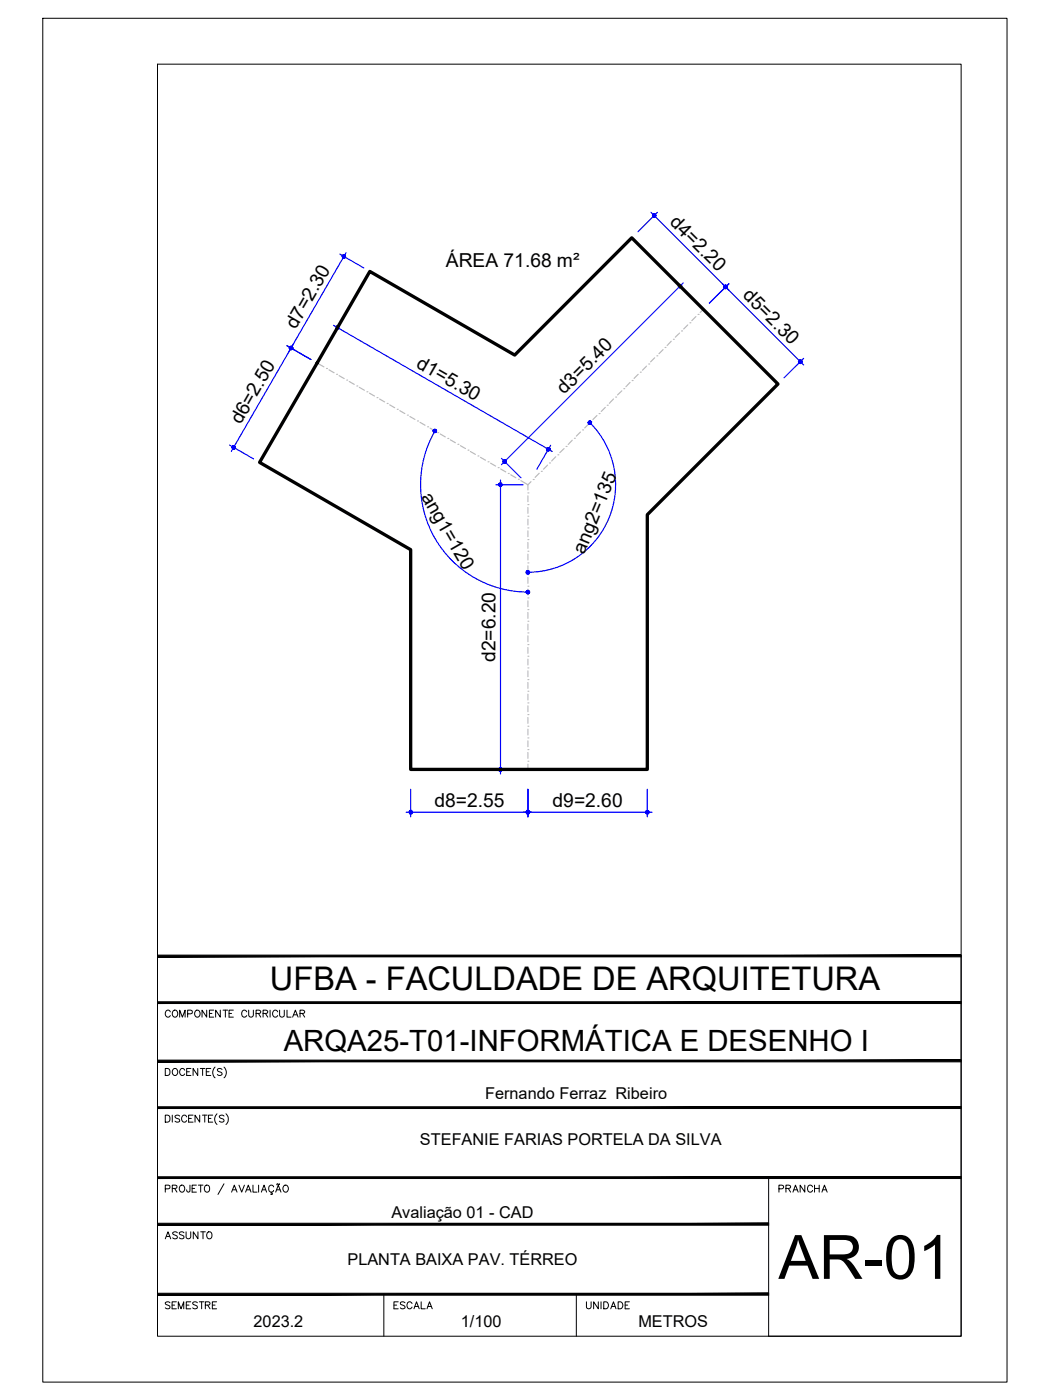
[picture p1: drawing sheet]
<svg xmlns="http://www.w3.org/2000/svg" width="229mm" height="305mm" viewBox="0 0 229 305" stroke-linecap="round" stroke-linejoin="round" font-family="sans-serif">
<!-- layer: ARQ_EIXO CINZA 04 -->
<g fill="none" stroke="#bababa" stroke-width=".25">
<path d="M69 79l1.5 .9M140.8 79.7l-.9 .9M141.2 79.2h.1M142.5 77.9l-.9 .9M143 77.5h.1M144.4 76.1l-.9 .9M144.8 75.6h.1M146.1 74.3l-.9 .9M146.6 73.9h.1M148 72.5l-1 .9M148.4 72.1h.1M149.7 70.7l-.9 .9"/>
<path d="M150.2 70.3h.1M151.5 68.9l-.9 .9M152 68.5h.1M153.1 67.4l-.7 .6M71.1 80.2h.1M71.6 80.5l1.1 .7M73.3 81.5h.1M73.8 81.8l1.1 .6M75.5 82.8h.1M76 83.1l1.1 .6M77.7 84h.1M78.2 84.3l1.1 .7"/>
<path d="M79.9 85.3h.1M80.4 85.6l1.1 .6M82.1 86.6h.1M82.6 86.9l1.1 .6M84.3 87.8h.1M84.8 88.1l1.1 .7M86.5 89.1h.1M87 89.4l1.1 .6M88.7 90.4h.1M89.2 90.7l1.1 .6M90.9 91.7h.1M91.4 91.9l1.1 .7"/>
<path d="M93.1 92.9h.1M93.6 93.2l1.1 .7M95.3 94.2h.1M95.8 94.5l1.1 .6M97.5 95.5h.1M98 95.8l1.1 .6M99.7 96.7h.1M100.2 97l1.1 .7M101.9 98h.1M102.4 98.3l1.1 .6M104.1 99.3h.1M104.6 99.6l1.1 .6"/>
<path d="M121 99.4l-.9 1M121.5 99h.1M122.8 97.7l-.9 .9M123.2 97.2h.1M124.6 95.8l-.9 1M125.1 95.4h.1M126.4 94.1l-.9 .9M126.8 93.6h.1M128.2 92.3l-.9 .9M128.7 91.8h.1M130 90.5l-.9 .9M130.4 90h.1"/>
<path d="M131.8 88.7l-.9 .9M132.2 88.2h.1M133.6 86.9l-.9 .9M134 86.4h.1M135.4 85.1l-.9 .9M135.8 84.6h.1M137.2 83.3l-.9 .9M137.6 82.8h.1M138.9 81.5l-.9 .9M139.4 81h.1M106.3 100.5h.1M106.8 100.8l1.1 .7"/>
<path d="M108.5 101.8h.1M109 102.1l1.1 .6M110.7 103.1h.1M111.2 103.4l1.1 .6M112.9 104.4h.1M113.4 104.6l1.5 .9M114.9 117.5h.1M114.9 114.9h.1M114.9 112.4h.1M114.9 109.9h.1M114.9 107.3h.1M114.9 108v1.2"/>
<path d="M114.9 110.5v1.3M114.9 113v1.3M114.9 115.6v1.2M114.9 118.1v1.3M115.6 104.9l-.7 .6v1.2M116.1 104.4h.1M117.4 103l-.9 .9M117.9 102.6h.1M119.2 101.3l-.9 .9M119.6 100.8h.1M114.9 137.8h.1M114.9 135.3h.1"/>
<path d="M114.9 132.7h.1M114.9 130.2h.1M114.9 127.6h.1M114.9 125.1h.1M114.9 122.6h.1M114.9 120h.1M114.9 120.7v1.2M114.9 123.2v1.3M114.9 125.7v1.3M114.9 128.3v1.2M114.9 130.8v1.3M114.9 133.4v1.2"/>
<path d="M114.9 135.9v1.3M114.9 138.4v1.3M114.9 158.1h.1M114.9 155.6h.1M114.9 153h.1M114.9 150.5h.1M114.9 148h.1M114.9 145.4h.1M114.9 142.9h.1M114.9 140.3h.1M114.9 141v1.2M114.9 143.5v1.3"/>
<path d="M114.9 146.1v1.2M114.9 148.6v1.3M114.9 151.1v1.3M114.9 153.7v1.2M114.9 156.2v1.3M114.9 158.8v1.2M114.9 165.7h.1M114.9 163.2h.1M114.9 160.7h.1M114.9 161.3v1.3M114.9 163.8v1.3M114.9 166.4v1.1"/>
</g>
<!-- layer: COTA AZUL -->
<g fill="none" stroke="#00f" stroke-width=".25">
<path d="M74 55.3l5.2 3M75.4 55l-12.5 21.6M141.7 46.2l17 17M143.1 46.2l-4.2 4.3M62.5 75.3l5.2 3M63.9 74.9l-13.5 23.4M72.6 70.8l47.6 27.5M74 70.4l-3 5.2M147.4 61.6l4.2 4.2M148.8 61.6l-39.6 39.6M157.3 61.8l17.7 17.7M158.7 61.8l-4.3 4.2"/>
<path d="M175 78l-4.3 4.3M50 96.9l5.2 3M94.7 93.8a23.4 23.4 0 0 0 20.3 35.1M109.2 99.8l4.2 4.2M119.9 96.9l-3 5.3M128.4 92a19.1 19.1 0 0 1 4.2 20.8 19.1 19.1 0 0 1-17.6 11.8M107.9 105.5h6M109 104.5v64M88.4 176.8h53.5M89.4 171.8v6M107.9 167.5h6M114.9 171.8v6"/>
<path d="M140.9 171.8v6"/>
</g>
<!-- layer: 0 -->
<g fill="#00f" stroke="#00f" stroke-width=".22">
<path d="M73.2 71.1l-.1 .2h.4zM73.1 71.3h.4l-.3 .2zM73.2 71.5l.1 .1 .2-.3z"/>
<path d="M73.5 71.3l-.2 .3 .2 .1zM73.5 71.3l.2 .3-.2 .1zM73.5 71.3l.2 .3 .1-.1z"/>
<path d="M73.5 71.3l.3 .2 .1-.2zM73.5 71.3l.3-.2 .1 .2zM73.7 71l-.2 .3 .3-.2z"/>
<path d="M73.5 71v.3l.2-.3zM73.3 71h.2v.3zM73.2 71.1l.3 .2-.2-.3z"/>
<path d="M119.4 97.8l.3 .2 .1-.2zM119.4 97.8l.3-.2 .1 .2zM119.5 97.5l-.1 .3 .3-.2z"/>
<path d="M119.4 97.5v.3l.1-.3zM119.2 97.5h.2v.3zM119 97.6l.4 .2-.2-.3z"/>
<path d="M119 97.6v.2h.4zM119 97.8h.4l-.4 .2zM119 98l.2 .1 .2-.3z"/>
<path d="M119.4 97.8l-.2 .3 .2 .1zM119.4 97.8l.1 .3-.1 .1zM119.4 97.8l.1 .3 .2-.1z"/>
<path d="M108.8 105.2l.2 .3v-.3zM108.8 105.2l.2 .3-.4-.2zM108.6 105.3v.2h.4z"/>
<path d="M108.6 105.5v.2l.4-.2zM108.6 105.7l.4-.2-.2 .3zM109 105.5l-.2 .3 .2 .1z"/>
<path d="M109 105.5v.4l.1-.1zM109 105.5l.3 .2-.2 .1zM109 105.5l.3 .2v-.2z"/>
<path d="M109 105.5h.3v-.2zM109.1 105.2l.2 .1-.3 .2zM109 105.2v.3l.1-.3z"/>
<path d="M109 167.5v.4h.1zM109 167.5l.3 .2-.2 .2zM109 167.5l.3 .2v-.2z"/>
<path d="M109 167.5h.3v-.2zM109.1 167.2l.2 .1-.3 .2zM109 167.1v.4l.1-.3z"/>
<path d="M108.8 167.2l.2 .3v-.4zM108.8 167.2l.2 .3-.4-.2zM108.6 167.3v.2h.4z"/>
<path d="M108.6 167.5v.2l.4-.2zM108.6 167.7l.4-.2-.2 .4zM109 167.5l-.2 .4h.2z"/>
<path d="M109.6 100.8h.2l.1-.3zM109.9 100.5l.1 .3h-.2zM109.9 100.5l.1 .3h.2z"/>
<path d="M109.9 100.5l.3 .3v-.2zM109.9 100.5l.3-.1v.2zM110.2 100.2l-.3 .3 .3-.1z"/>
<path d="M110 100.1l-.1 .4 .3-.3zM109.8 100.1h.2l-.1 .4zM109.6 100.2l.3 .3-.1-.4z"/>
<path d="M109.6 100.2l-.1 .2 .4 .1zM109.5 100.4l.4 .1-.4 .1zM109.5 100.6l.1 .2 .3-.3z"/>
<path d="M148.2 61.9l-.1 .4 .2-.3zM148 61.9h.2l-.1 .4zM147.8 62l.3 .3-.1-.4z"/>
<path d="M147.8 62l-.1 .2 .4 .1zM147.7 62.2l.4 .1-.4 .1zM147.7 62.4l.1 .2 .3-.3z"/>
<path d="M147.8 62.6l.2 .1 .1-.4zM148.1 62.3l.1 .4h-.2zM148.1 62.3l.1 .4 .1-.1z"/>
<path d="M148.1 62.3l.2 .3 .1-.2zM148.1 62.3l.3-.1v.2zM148.3 62l-.2 .3 .3-.1z"/>
<path d="M142.2 46.7l-.1 .1 .3 .1zM142.1 46.8l.3 .1-.3 .1zM142.1 47l.1 .2 .2-.3z"/>
<path d="M142.4 46.9l-.2 .3 .1 .1zM142.4 46.9l.1 .4h-.2zM142.4 46.9l.1 .4 .2-.1z"/>
<path d="M142.4 46.9l.3 .3 .1-.2zM142.4 46.9l.4-.1v.2zM142.4 46.9l.4-.1-.1-.1z"/>
<path d="M142.5 46.6l-.1 .3 .3-.2zM142.3 46.6h.2l-.1 .3zM142.2 46.7l.2 .2-.1-.3z"/>
<path d="M158 62.5l.2 .2 .1-.1zM158 62.5l.3-.1v.2zM158 62.5l.3-.1-.1-.2z"/>
<path d="M158.1 62.1l-.1 .4 .2-.3zM157.9 62.1h.2l-.1 .4zM157.7 62.2l.3 .3-.1-.4z"/>
<path d="M157.7 62.2l-.1 .2 .4 .1zM157.6 62.4l.4 .1-.4 .1zM157.6 62.6l.1 .1 .3-.2z"/>
<path d="M157.7 62.7l.2 .1 .1-.3zM158 62.5l.1 .3h-.2zM158 62.5l.1 .3 .1-.1z"/>
<path d="M157.7 62.2l-.1 .2 .4 .1zM157.6 62.4l.4 .1-.4 .1zM157.6 62.6l.1 .1 .3-.2z"/>
<path d="M157.7 62.7l.2 .1 .1-.3zM158 62.5l.1 .3h-.2zM158 62.5l.1 .3 .1-.1z"/>
<path d="M158 62.5l.2 .2 .1-.1zM158 62.5l.3-.1v.2zM158 62.5l.3-.1-.1-.2z"/>
<path d="M158.1 62.1l-.1 .4 .2-.3zM157.9 62.1h.2l-.1 .4zM157.7 62.2l.3 .3-.1-.4z"/>
<path d="M174.2 78.7l.3 .3 .1-.2zM174.2 78.7h.4v.1zM174.2 78.7h.4l-.1-.2z"/>
<path d="M174.3 78.4l-.1 .3 .3-.2zM174.2 78.4h.1l-.1 .3zM174 78.5l.2 .2v-.3z"/>
<path d="M174 78.5l-.1 .2h.3zM173.9 78.7h.3l-.3 .1zM173.9 78.8l.1 .2 .2-.3z"/>
<path d="M174.2 78.7l-.2 .3 .2 .1zM174.2 78.7l.1 .4h-.1zM174.2 78.7l.1 .4 .2-.1z"/>
<path d="M63.4 75.4v.4l.1-.4zM63.2 75.4h.2v.4zM63 75.6l.4 .2-.2-.4z"/>
<path d="M63 75.6v.2h.4zM63 75.8h.4l-.4 .1zM63 75.9l.2 .2 .2-.3z"/>
<path d="M63.4 75.8l-.2 .3h.2zM63.4 75.8l.1 .3h-.1zM63.4 75.8l.1 .3 .2-.2z"/>
<path d="M63.4 75.8l.3 .1 .1-.1zM63.4 75.8l.3-.2 .1 .2zM63.5 75.4l-.1 .4 .3-.2z"/>
<path d="M50.8 97.4l-.1 .3 .1 .1zM50.8 97.4l.3 .3-.3 .1zM50.8 97.4l.3 .3 .1-.1z"/>
<path d="M50.8 97.4l.4 .2v-.2zM50.8 97.4l.4-.2v.2zM51.1 97.1l-.3 .3 .4-.2z"/>
<path d="M50.8 97v.4l.3-.3zM50.7 97.1l.1-.1v.4zM50.7 97.1l-.2 .1 .3 .2z"/>
<path d="M50.5 97.2v.2h.3zM50.5 97.4h.3l-.3 .2zM50.5 97.6l.2 .1 .1-.3z"/>
<path d="M63.4 75.8l-.2 .3h.2zM63.4 75.8l.1 .3h-.1zM63.4 75.8l.1 .3 .2-.2z"/>
<path d="M63.4 75.8l.3 .1 .1-.1zM63.4 75.8l.3-.2 .1 .2zM63.5 75.4l-.1 .4 .3-.2z"/>
<path d="M63.4 75.4v.4l.1-.4zM63.2 75.4h.2v.4zM63 75.6l.4 .2-.2-.4z"/>
<path d="M63 75.6v.2h.4zM63 75.8h.4l-.4 .1zM63 75.9l.2 .2 .2-.3z"/>
<path d="M74.8 55.5v.3l.3-.3zM74.7 55.5h.1v.3zM74.7 55.5l-.2 .2 .3 .1z"/>
<path d="M74.5 55.7v.1h.3zM74.5 55.8h.3l-.3 .2zM74.5 56l.2 .2 .1-.4z"/>
<path d="M74.8 55.8l-.1 .4h.1zM74.8 55.8l.3 .4h-.3zM74.8 55.8l.3 .4 .1-.2z"/>
<path d="M74.8 55.8l.4 .2v-.2zM74.8 55.8l.4-.1v.1zM75.1 55.5l-.3 .3 .4-.1z"/>
<path d="M114.9 176.8h.4l-.1-.1zM115.1 176.5l.1 .2-.3 .1zM114.9 176.4v.4l.2-.3z"/>
<path d="M114.7 176.5l.2 .3v-.4zM114.7 176.5l.2 .3-.3-.1zM114.6 176.7v.1h.3z"/>
<path d="M114.6 176.8v.2l.3-.2zM114.6 177l.3-.2-.2 .4zM114.9 176.8l-.2 .4h.2z"/>
<path d="M114.9 176.8v.4h.2zM114.9 176.8l.3 .2-.1 .2zM114.9 176.8l.3 .2 .1-.2z"/>
<path d="M89.1 176.8v.2l.3-.2zM89.1 177l.3-.2-.2 .4zM89.4 176.8l-.2 .4h.2z"/>
<path d="M89.4 176.8v.4h.2zM89.4 176.8l.3 .2-.1 .2zM89.4 176.8l.3 .2 .1-.2z"/>
<path d="M89.4 176.8h.4l-.1-.1zM89.6 176.5l.1 .2-.3 .1zM89.4 176.4v.4l.2-.3z"/>
<path d="M89.2 176.5l.2 .3v-.4zM89.2 176.5l.2 .3-.3-.1zM89.1 176.7v.1h.3z"/>
<path d="M140.9 176.8h.4v-.1zM141.1 176.5l.2 .2-.4 .1zM140.9 176.4v.4l.2-.3z"/>
<path d="M140.8 176.5l.1 .3v-.4zM140.8 176.5l.1 .3-.3-.1zM140.6 176.7l-.1 .1h.4z"/>
<path d="M140.5 176.8l.1 .2 .3-.2zM140.6 177l.3-.2-.1 .4zM140.9 176.8l-.1 .4h.1z"/>
<path d="M140.9 176.8v.4h.2zM140.9 176.8l.4 .2-.2 .2zM140.9 176.8l.4 .2v-.2z"/>
<path d="M114.6 176.8v.2l.3-.2zM114.6 177l.3-.2-.2 .4zM114.9 176.8l-.2 .4h.2z"/>
<path d="M114.9 176.8v.4h.2zM114.9 176.8l.3 .2-.1 .2zM114.9 176.8l.3 .2 .1-.2z"/>
<path d="M114.9 176.8h.4l-.1-.1zM115.1 176.5l.1 .2-.3 .1zM114.9 176.4v.4l.2-.3z"/>
<path d="M114.7 176.5l.2 .3v-.4zM114.7 176.5l.2 .3-.3-.1zM114.6 176.7v.1h.3z"/>
<path d="M94.7 93.5v.3l.2-.3zM94.5 93.5h.2v.3zM94.5 93.5l-.1 .1 .3 .2z"/>
<path d="M94.4 93.6l-.1 .2h.4zM94.3 93.8h.4l-.3 .2zM94.4 94l.1 .1 .2-.3z"/>
<path d="M94.7 93.8l-.2 .3 .2 .1zM94.7 93.8l.2 .3-.2 .1zM94.7 93.8l.2 .3 .1-.1z"/>
<path d="M94.7 93.8l.3 .2v-.2zM94.7 93.8l.3-.2v.2zM94.9 93.5l-.2 .3 .3-.2z"/>
<path d="M114.9 128.9h.4l-.1-.2zM115.1 128.6l.1 .1-.3 .2zM114.9 128.5v.4l.2-.3z"/>
<path d="M114.7 128.6l.2 .3v-.4zM114.7 128.6l.2 .3-.3-.2zM114.6 128.7v.2h.3z"/>
<path d="M114.6 128.9v.2l.3-.2zM114.6 129.1l.3-.2-.2 .3zM114.9 128.9l-.2 .3 .2 .1z"/>
<path d="M114.9 128.9v.4l.2-.1zM114.9 128.9l.3 .2-.1 .1zM114.9 128.9l.3 .2 .1-.2z"/>
<path d="M114.6 124.6v.2l.3-.2zM114.6 124.8l.3-.2-.2 .3zM114.9 124.6l-.2 .3 .2 .1z"/>
<path d="M114.9 124.6v.4l.2-.1zM114.9 124.6l.3 .2-.1 .1zM114.9 124.6l.3 .2 .1-.2z"/>
<path d="M114.9 124.6h.4l-.1-.2zM115.1 124.3l.1 .1-.3 .2zM114.9 124.2v.4l.2-.3z"/>
<path d="M114.7 124.3l.2 .3v-.4zM114.7 124.3l.2 .3-.3-.2zM114.6 124.4v.2h.3z"/>
<path d="M128.1 91.8v.1l.3 .1zM128.1 91.9l.3 .1-.3 .1zM128.1 92.1v.2l.3-.3z"/>
<path d="M128.1 92.3l.2 .1 .1-.4zM128.4 92l.1 .4h-.2zM128.4 92l.1 .4 .2-.1z"/>
<path d="M128.4 92l.3 .3 .1-.2zM128.4 92l.4-.1v.2zM128.7 91.8l-.3 .2 .4-.1z"/>
<path d="M128.5 91.7l-.1 .3 .3-.2zM128.3 91.7h.2l-.1 .3zM128.1 91.8l.3 .2-.1-.3z"/>
</g>
<path d="M80.5 59.1l31.6 18.2 25.4-25.5 31.9 31.8-28.5 28.5v55.4h-51.5v-47.8l-32.9-19z" fill="none" stroke="#000" stroke-width=".72"/>
<!-- layer: MRG_EXTERNA -->
<path d="M9.3 4h209.9v296.9h-209.9z" fill="none" stroke="#000" stroke-width=".22"/>
<!-- layer: MRG_INTERNA -->
<path d="M34.3 14h175v276.9h-175z" fill="none" stroke="#000" stroke-width=".22"/>
<!-- layer: SIMB_01 -->
<g fill="#000" stroke="#000" stroke-width=".22">
<path d="M34.3 218.1v.4l175-.4zM34.3 218.5l175-.4v.4z"/>
<path d="M34.3 207.9v.4l175-.4zM34.3 208.3l175-.4v.4z"/>
<path d="M34.3 230.8v.4l175-.4zM34.3 231.2l175-.4v.4z"/>
<path d="M34.3 256.2v.4l175-.4zM34.3 256.6l175-.4v.4z"/>
<path d="M34.3 241v.3l175-.3zM34.3 241.3l175-.3v.3z"/>
<path d="M34.3 266.3v.4l133-.4zM34.3 266.7l133-.4v.4z"/>
<path d="M34.3 282h133v-.4zM34.3 281.6h133l-133 .4z"/>
</g>
<g fill="none" stroke="#000" stroke-width=".22">
<path d="M45 219.9v1.5l-1-1.5v1.5M46.5 219.9h-.9v1.5h.9M48 219.9v1.5l-1.1-1.5v1.5M48.6 219.9h1M49.1 219.9v1.5M50.8 219.9h-.9v1.5h.9M54.1 219.9v1.1l.5 .4h.3l.3-.4v-1.1M58.8 219.9v1.5M60.9 219.9v1.1l.4 .4 .5-.2 .1-1.3M62.5 219.9v1.5h.9M209.3 208.1v82.8h-42v-34.5M36 232.6h.5a.82 .82 0 0 1 .5 .8 .82 .82 0 0 1-.5 .7h-.5z"/>
<path d="M37.1 220.3a.56 .56 0 0 0-.7-.4 .56 .56 0 0 0-.4 .6 .63 .63 0 0 0 .2 .8 .63 .63 0 0 0 .9-.2M37.7 220.1a.72 .72 0 0 1 1 .2 .72 .72 0 0 1-.3 1.1 .72 .72 0 0 1-.9-.4 .72 .72 0 0 1 .2-.9zM37.7 232.8a.72 .72 0 0 1 1 .2 .72 .72 0 0 1-.3 1.1 .72 .72 0 0 1-.9-.4 .72 .72 0 0 1 .2-.9zM39.1 221.4v-1.5l.6 1.5 .6-1.5v1.5M40.2 233a.56 .56 0 0 0-.6-.4 .56 .56 0 0 0-.5 .6 .63 .63 0 0 0 .3 .8 .63 .63 0 0 0 .8-.2M40.6 233.3h.6M40.9 220.7l.9-.1v-.5l-.3-.2h-.6v1.5M41.6 232.6h-1v1.5h1M42.7 220a.71 .71 0 0 1 .9 .7 .71 .71 0 0 1-.9 .7l-.3-.5v-.4zM43.1 232.6v1.5l-1.1-1.5v1.5M43.6 232.6h1M44.1 232.6v1.5"/>
<path d="M44.9 233.3h.6M45.6 220.6h.5M45.9 232.6h-1v1.5h1M46.8 232.3a1.57 1.57 0 0 0 0 2.4M48.3 232.8l-.3-.2-.7 .2 .2 .4 .5 .2 .3 .3v.2l-.3 .2-.7-.2M48.8 232.3a1.57 1.57 0 0 1 0 2.4M49.9 220.6h.5M53.7 220.3a.56 .56 0 0 0-.6-.4 .56 .56 0 0 0-.5 .6 .63 .63 0 0 0 .3 .8 .63 .63 0 0 0 .8-.2M55.8 220.6h.8l.2-.4-.4-.3h-.6v1.5M56.3 220.6l.5 .8M57.3 220.6h.8l.2-.4-.4-.3h-.6v1.5M57.8 220.6l.5 .8"/>
<path d="M60.5 220.3a.56 .56 0 0 0-.7-.4 .56 .56 0 0 0-.4 .6 .63 .63 0 0 0 .2 .8 .63 .63 0 0 0 .9-.2M63.7 221.4l.6-1.5 .6 1.5M63.9 220.9h.7M65.3 220.6h.9l.1-.4-.3-.3h-.7v1.5M65.8 220.6l.5 .8M36 242.8h.5a.82 .82 0 0 1 .5 .7 .82 .82 0 0 1-.5 .8h-.5zM36 258.8l.9-.1 .1-.6-1-.1v1.5M37.5 258.7l1-.1v-.5l-1-.1v1.5M37.5 242.8v1.5M38 258.7l.5 .8M39.1 243l-.3-.2-.7 .2 .2 .4 .7 .3 .1 .2v.2l-.3 .2-.7-.2M39.2 258.2a.72 .72 0 0 1 1 .2 .72 .72 0 0 1-.3 1.1 .72 .72 0 0 1-.9-.4 .72 .72 0 0 1 .2-.9z"/>
<path d="M40.6 243.2a.56 .56 0 0 0-.6-.4 .56 .56 0 0 0-.5 .6 .63 .63 0 0 0 .3 .8 .63 .63 0 0 0 .8-.2M41.1 243.5h.6M41.4 258l-.1 1.4-.4 .1-.2-.1-.1-.4M41.8 258.7h.6M42 242.8h-.9v1.5h.9M42.8 258h-1v1.5h1M43.2 258h1M43.5 242.8v1.5l-1-1.5v1.5M43.7 258v1.5M44.1 242.8h1M44.6 242.8v1.5M44.6 258.2a.63 .63 0 0 1 .8-.1 .63 .63 0 0 1 .2 .9 .57 .57 0 0 1-.5 .6 .57 .57 0 0 1-.6-.6z"/>
<path d="M45.4 243.5h.5M46.3 242.8h-.9v1.5h.9M47.2 242.5a1.57 1.57 0 0 0 0 2.3M48.8 243l-.4-.2-.6 .2 .1 .4 .7 .3 .2 .2v.2l-.4 .2-.6-.2M48.8 257.7l-1.3 2.4M49.2 242.5a1.57 1.57 0 0 1 0 2.3M50.4 259.5l.6-1.5 .6 1.5M50.7 259h.7M52 258l.6 1.5 .6-1.5M53.5 259.5l.6-1.5 .6 1.5M53.7 259h.7M55.1 258v1.5h.9"/>
<path d="M56.3 258v1.5M56.9 259.5l.6-1.5 .5 1.5M57.1 259h.7M59.1 259.5v.3l.2 .2h-.4M59.6 258.4a.6 .6 0 0 0-.9-.3 .6 .6 0 0 0-.2 .9 .54 .54 0 0 0 .4 .5 .54 .54 0 0 0 .7-.3M60 259.5l.6-1.5 .6 1.5M60.2 259h.8M60.3 257.8l-.1 .1M60.3 257.8h.2M60.5 257.8l.1 .1M60.6 257.9h.2M60.9 257.7l-.1 .2"/>
<path d="M61.8 258.2a.72 .72 0 0 1 1 .2 .72 .72 0 0 1-.3 1.1 .72 .72 0 0 1-.9-.4 .72 .72 0 0 1 .2-.9zM83.6 281.8v9.1M125.5 281.8v9.1"/>
</g>
<text font-size="13.3" x="169.5" y="278.4">AR-01</text>
<text font-size="7.1" x="58.8" y="215.6">UFBA - FACULDADE DE ARQUITETURA</text>
<text font-size="6.4" x="61.8" y="228.9">ARQA25-T01-INFORMÁTICA E DESENHO I</text>
<g font-size="4.4">
<text x="168.3" y="260.7">PRANCHA</text>
<text x="34.9" y="270.9">ASSUNTO</text>
<text x="34.9" y="286.1">SEMESTRE</text>
<text x="84.7" y="286.1">ESCALA</text>
<text x="126.3" y="286.1">UNIDADE</text>
</g>
<g font-size="4.2">
<text x="145.6" y="48.6" transform="rotate(45 145.6 48.6)">d4=2.20</text>
<text x="97.1" y="58.2">ÁREA 71.68 m²</text>
<text x="161.5" y="64.5" transform="rotate(45 161.5 64.5)">d5=2.30</text>
<text x="64.4" y="71.8" transform="rotate(-60 64.4 71.8)">d7=2.30</text>
<text x="90.4" y="79.8" transform="rotate(30 90.4 79.8)">d1=5.30</text>
<text x="122.9" y="86" transform="rotate(-45 122.9 86)">d3=5.40</text>
<text x="52.4" y="92.6" transform="rotate(-60 52.4 92.6)">d6=2.50</text>
<text x="91.6" y="108.2" transform="rotate(60 91.6 108.2)">ang1=120</text>
<text x="127.2" y="120.8" transform="rotate(-68 127.2 120.8)">ang2=135</text>
<text x="107.9" y="144.1" transform="rotate(-90 107.9 144.1)">d2=6.20</text>
<text x="94.6" y="175.8">d8=2.55</text>
<text x="120.3" y="175.8">d9=2.60</text>
</g>
<g font-size="3.5">
<text x="105.6" y="239.3">Fernando Ferraz Ribeiro</text>
<text x="91.4" y="249.3">STEFANIE FARIAS PORTELA DA SILVA</text>
<text x="85.2" y="265.2">Avaliação 01 - CAD</text>
<text x="75.6" y="275.4">PLANTA BAIXA PAV. TÉRREO</text>
<text x="55.2" y="289">2023.2</text>
<text x="100.3" y="289">1/100</text>
<text x="139" y="289">METROS</text>
</g>
</svg>
